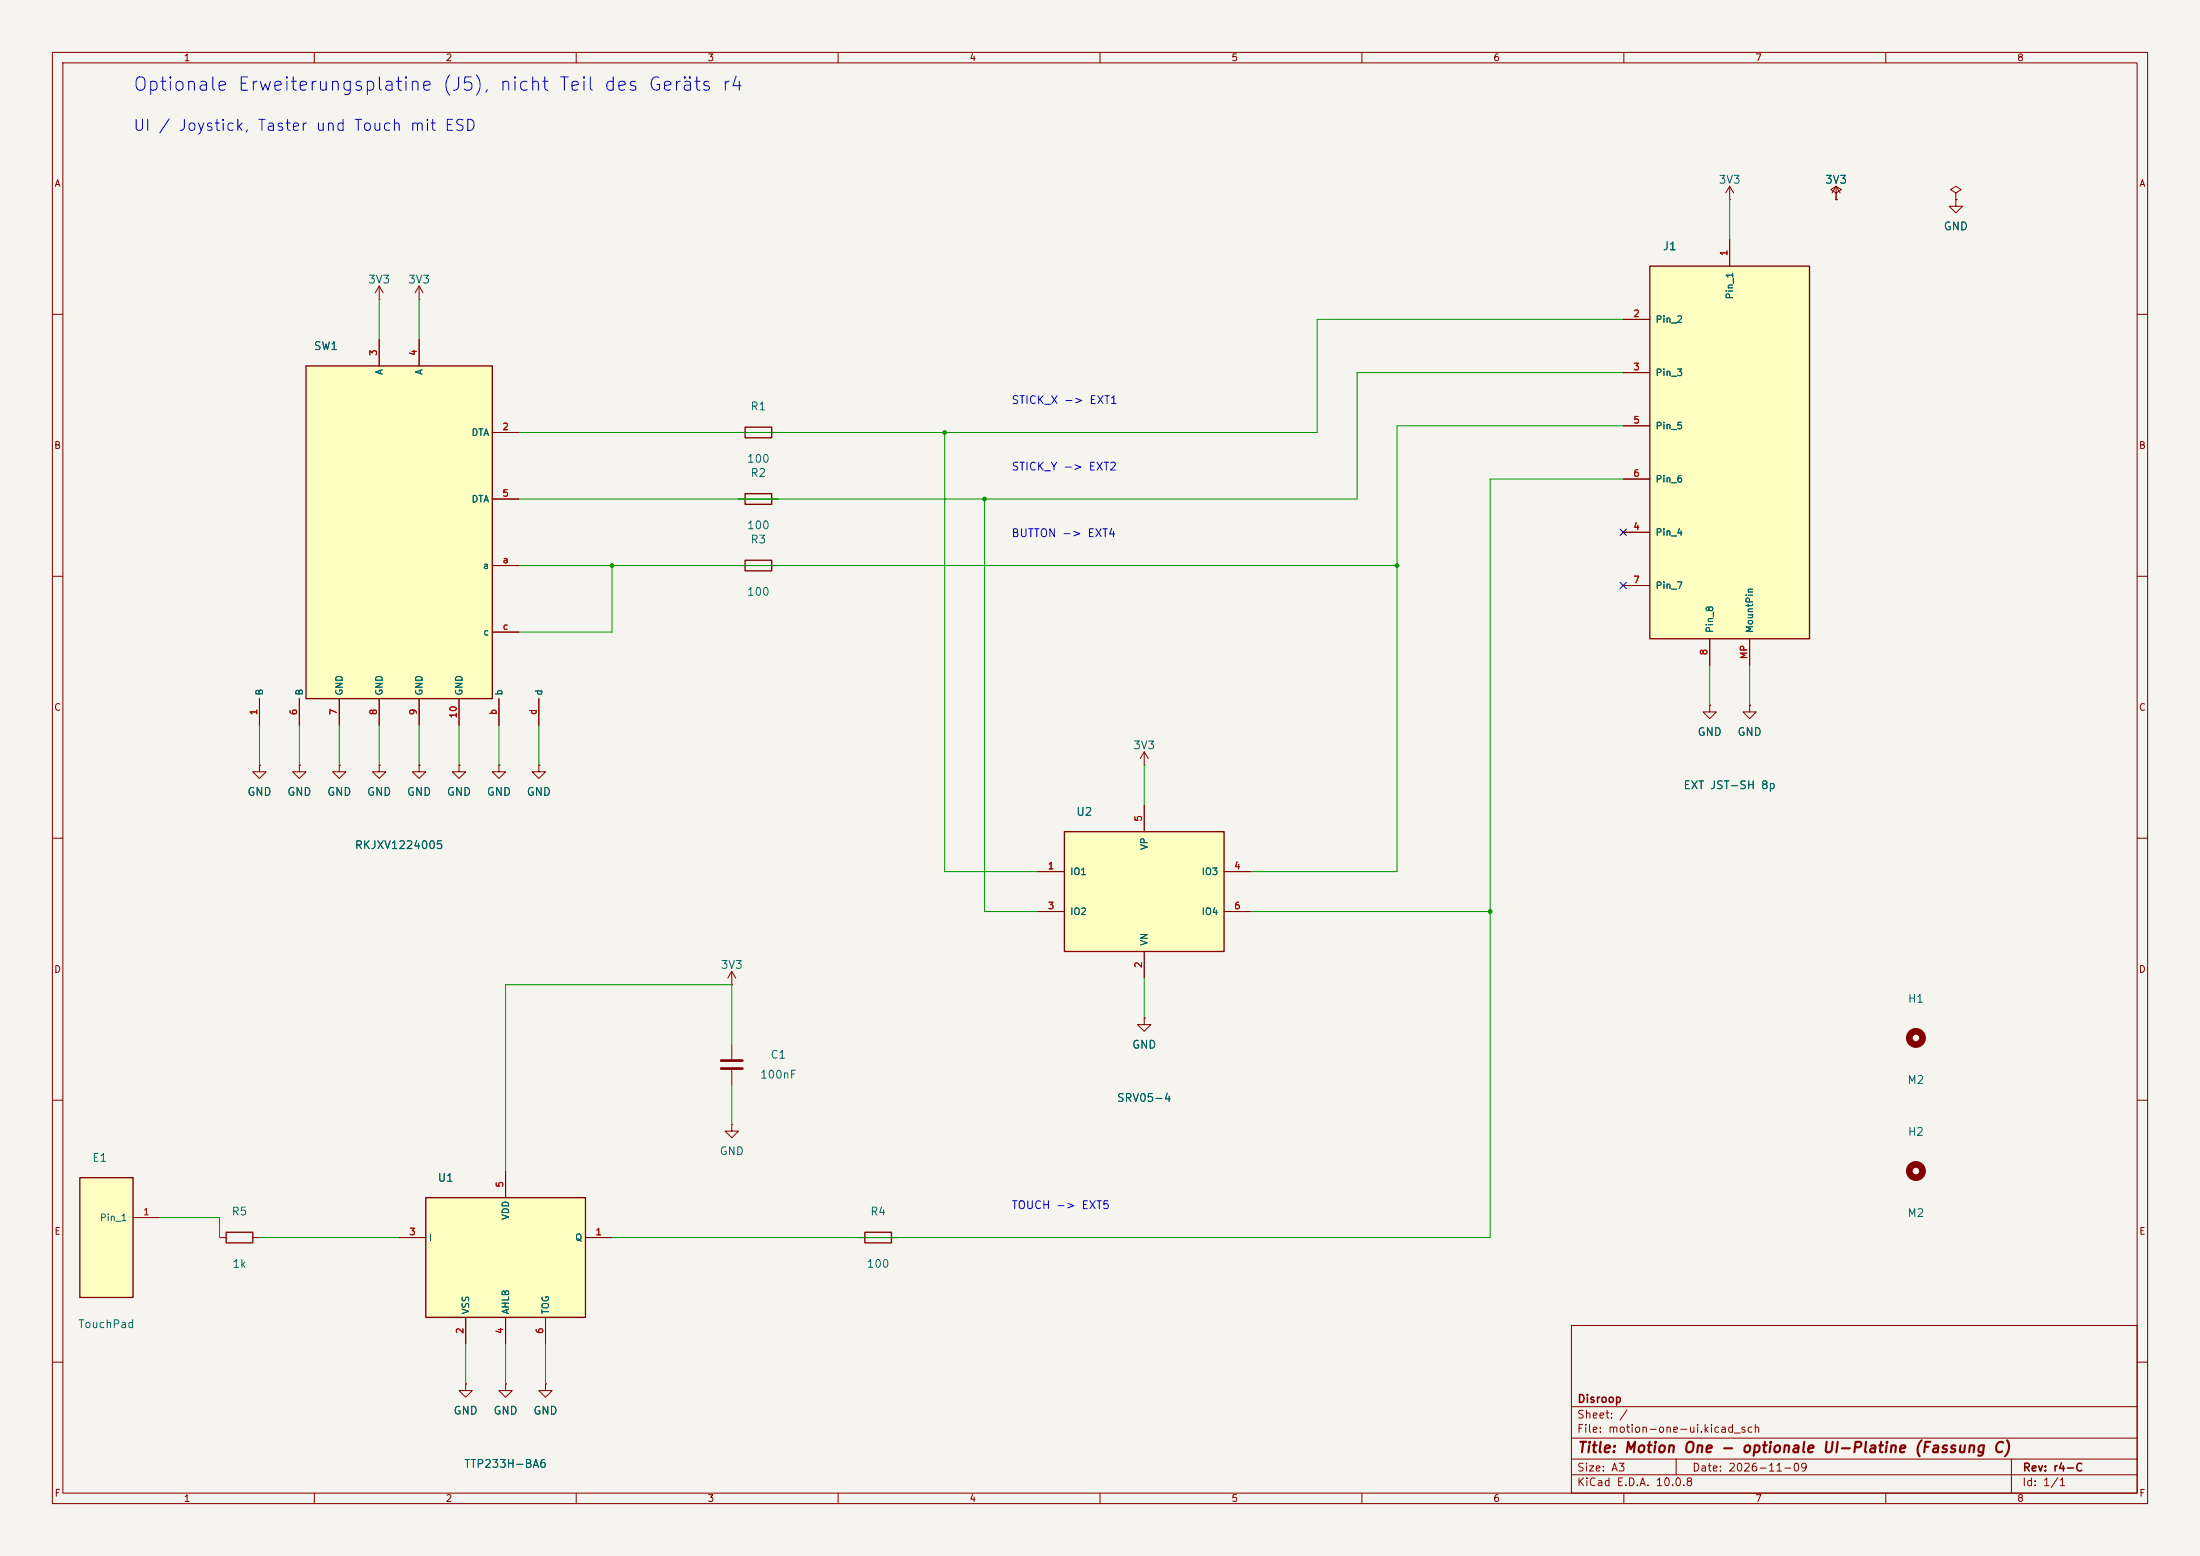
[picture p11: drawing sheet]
<svg xmlns="http://www.w3.org/2000/svg" width="420mm" height="297mm" viewBox="0 0 420 297" stroke-linecap="round" stroke-linejoin="round" font-family="sans-serif">
<path d="M0 0h420v297h-420z" fill="#f5f4ef" stroke="#f5f4ef" stroke-width=".19"/>
<g fill="none" stroke="#840000" stroke-width=".19">
<path d="M10 10h400v277h-400zM12 12h396v273h-396zM60 10v2M110 10v2M160 10v2M210 10v2M260 10v2M310 10v2M360 10v2M10 60h2M408 60h2M10 110h2"/>
<path d="M408 110h2M326.4 134.6v1.3h1.3l-1.3 1.3-1.3-1.3h1.3M326.4 134.6h.1M10 160h2M408 160h2M10 210h2M408 210h2M41.9 236.2h1.3M48.3 236.2h1.2M300 253h108v32h-108zM10 260h2M300 278.5h108"/>
<path d="M300 274.5h108M300 268.5h108M320 278.5v3M384 278.5v6.5M408 260h2M60 285v2M110 285v2M160 285v2M210 285v2M260 285v2M300 281.5h108M310 285v2"/>
<path d="M360 285v2"/>
</g>
<path d="M43.2 235.2h5.1v2h-5.1z" fill="none" stroke="#840000" stroke-width=".25"/>
<path d="M15.2 224.8h10.2v22.8h-10.2z" fill="#ffffc2"/>
<path d="M15.2 224.8h10.2v22.8h-10.2zM165.1 235.2h5.1v2h-5.1z" fill="none" stroke="#840000" stroke-width=".25"/>
<path d="M80 146.1v1.2h1.3l-1.3 1.3-1.3-1.3h1.3M80 146.1h.1M87.6 146.1v1.2h1.3l-1.3 1.3-1.2-1.3h1.2M87.6 146.1h.1M95.2 146.1v1.2h1.3l-1.3 1.3-1.2-1.3h1.2M95.2 146.1h.1M25.4 232.4h5.1M163.8 236.2h1.3M170.2 236.2h1.2" fill="none" stroke="#840000" stroke-width=".19"/>
<path d="M58.4 69.9h35.6v63.5h-35.6z" fill="#ffffc2"/>
<path d="M58.4 69.9h35.6v63.5h-35.6z" fill="none" stroke="#840000" stroke-width=".25"/>
<g fill="none" stroke="#840000" stroke-width=".19">
<path d="M72.4 57.2h.1M72.4 54.6v2.6M72.4 54.6l-.8 1.3M72.4 54.6l.8 1.3M80 57.2h.1M80 54.6v2.6M80 54.6l-.8 1.3M80 54.6l.8 1.3M72.4 64.8v5.1M80 64.8v5.1M94 82.6h5.1M94 95.3h5.1"/>
<path d="M94 108h5.1M49.5 133.4v5M57.1 133.4v5M64.8 133.4v5M72.4 133.4v5M80 133.4v5M87.6 133.4v5M94 120.7h5.1M95.2 133.4v5M102.9 133.4v5M49.5 146.1v1.2h1.3l-1.3 1.3-1.2-1.3h1.2M49.5 146.1h.1"/>
<path d="M57.1 146.1v1.2h1.3l-1.3 1.3-1.2-1.3h1.2M57.1 146.1h.1M64.8 146.1v1.2h1.2l-1.2 1.3-1.3-1.3h1.3M64.8 146.1h.1M72.4 146.1v1.2h1.3l-1.3 1.3-1.3-1.3h1.3M72.4 146.1h.1"/>
</g>
<path d="M315 50.8h30.4v71.1h-30.4z" fill="#ffffc2"/>
<path d="M315 50.8h30.4v71.1h-30.4z" fill="none" stroke="#840000" stroke-width=".25"/>
<g fill="none" stroke="#840000" stroke-width=".19">
<path d="M330.2 38.1h.1M330.2 35.6v2.5M330.2 35.6l-.8 1.2M330.2 35.6l.8 1.2M350.5 36.8l1-.6-1-.6-1 .6 1 .6v1.3M350.5 38.1h.1M350.5 35.6l-.7 1.2M350.5 35.6l.8 1.2M350.5 35.6v2.5M373.4 36.8l1-.6-1-.6-1 .6 1 .6v1.3M373.4 38.1h.1M373.4 38.1v1.3h1.2l-1.2 1.2-1.3-1.2h1.3"/>
<path d="M330.2 45.7v5.1M309.9 61h5.1M309.9 71.1h5.1M309.9 81.3h5.1M309.9 91.4h5.1M309.9 101.6h5.1M309.9 111.8h5.1M326.4 121.9v5.1M334 134.6v1.3h1.3l-1.3 1.3-1.3-1.3h1.3M334 134.6h.1M334 121.9v5.1"/>
</g>
<g fill="none" stroke="#840000" stroke-width="1.3">
<circle cx="365.8" cy="198.1" r="1.27"/>
<circle cx="365.8" cy="223.5" r="1.27"/>
</g>
<path d="M203.2 158.8h30.5v22.8h-30.5z" fill="#ffffc2"/>
<path d="M142.2 94.2h5.1v2.1h-5.1zM142.2 81.5h5.1v2.1h-5.1zM203.2 158.8h30.5v22.8h-30.5z" fill="none" stroke="#840000" stroke-width=".25"/>
<g fill="none" stroke="#840000" stroke-width=".19">
<path d="M141 95.3h1.2M141 82.6h1.2M147.3 95.3h1.3M147.3 82.6h1.3M102.9 146.1v1.2h1.2l-1.2 1.3-1.3-1.3h1.3M102.9 146.1h.1M218.4 146.1h.1M218.4 143.5v2.6M218.4 153.7v5.1M218.4 143.5l-.7 1.3M218.4 143.5l.8 1.3M198.1 166.4h5.1"/>
<path d="M198.1 174h5.1M233.7 166.4h5.1M233.7 174h5.1M139.7 188h.1M139.7 185.4l-.8 1.3M139.7 185.4l.8 1.3M139.7 185.4v2.6M139.7 199.4v2.8M218.4 194.3v1.3h1.3l-1.3 1.3-1.2-1.3h1.2M218.4 194.3h.1M218.4 181.6v5.1M139.7 214.6v1.3h1.3l-1.3 1.3-1.3-1.3h1.3"/>
<path d="M139.7 214.6h.1M139.7 204.2v2.8M88.9 264.2v1.2h1.3l-1.3 1.3-1.3-1.3h1.3M88.9 264.2h.1M96.5 264.2v1.2h1.3l-1.3 1.3-1.3-1.3h1.3M96.5 264.2h.1M104.1 264.2v1.2h1.3l-1.3 1.3-1.2-1.3h1.2M104.1 264.2h.1"/>
</g>
<path d="M137.7 202.4h4M137.7 204h4" fill="none" stroke="#840000" stroke-width=".51"/>
<path d="M81.3 228.6h30.5v22.9h-30.5z" fill="#ffffc2"/>
<path d="M142.2 106.9h5.1v2.1h-5.1zM81.3 228.6h30.5v22.9h-30.5z" fill="none" stroke="#840000" stroke-width=".25"/>
<path d="M141 108h1.2M147.3 108h1.3M76.2 236.2h5.1M96.5 223.5v5.1M111.8 236.2h5M88.9 251.5v5M96.5 251.5v5M104.1 251.5v5" fill="none" stroke="#840000" stroke-width=".19"/>
<path d="M259.1 71.1h50.8M309.9 61h-58.4v21.6M99.1 95.3h49.5M266.7 81.3h43.2M99.1 108h49.5M326.4 127v7.6M334 127v7.6M180.3 166.4h7.7M188 166.4h.1" fill="none" stroke="#009600" stroke-width=".19"/>
<circle cx="188" cy="166.4" r=".08" fill="#009600"/>
<path d="M259.1 71.1v24.2M99.1 82.6h152.4M141 95.3h39.3M180.3 95.3h.1M188 95.3v78.7h10.1M266.7 81.3v85.1h-27.9M284.5 91.4v144.8M218.4 146.1v7.6M188 166.4h10.1M238.8 174h45.7" fill="none" stroke="#009600" stroke-width=".19"/>
<circle cx="180.3" cy="95.3" r=".08" fill="#009600"/>
<path d="M180.3 95.3h78.8M141 108h39.3M180.3 108h.1" fill="none" stroke="#009600" stroke-width=".19"/>
<circle cx="180.3" cy="108" r=".08" fill="#009600"/>
<path d="M180.3 108h7.7M188 108h.1" fill="none" stroke="#009600" stroke-width=".19"/>
<circle cx="188" cy="108" r=".08" fill="#009600"/>
<g fill="none" stroke="#009600" stroke-width=".19">
<path d="M330.2 38.1v7.6M72.4 57.2v7.6M80 57.2v7.6M180.3 82.6v83.8M284.5 91.4h25.4M116.8 108v12.7h-17.7M188 108h78.7M49.5 138.4v7.7M57.1 138.4v7.7M64.8 138.4v7.7M72.4 138.4v7.7M80 138.4v7.7"/>
<path d="M87.6 138.4v7.7M95.2 138.4v7.7M102.9 138.4v7.7M139.7 199.4v-11.4h-43.2v35.5M218.4 186.7v7.6M139.7 207v7.6M30.5 232.4h11.4v3.8M49.5 236.2h26.7M116.8 236.2h167.7M88.9 256.5v7.7M96.5 256.5v7.7M104.1 256.5v7.7"/>
</g>
<path d="M309.3 111.2l1.2 1.2M309.3 101l1.2 1.2M310.5 111.2l-1.2 1.2M310.5 101l-1.2 1.2" fill="none" stroke="#000084" stroke-width=".19"/>
<g fill="none" stroke="#840000" stroke-width=".19">
<path d="M350.5 38.1h.1M373.4 38.1h.1M330.2 45.7v5.1M72.4 64.8v5.1M80 64.8v5.1M309.9 61h5.1M309.9 71.1h5.1M94 82.6h5.1M94 95.3h5.1M309.9 81.3h5.1M309.9 91.4h5.1M94 108h5.1"/>
<path d="M309.9 101.6h5.1M309.9 111.8h5.1M49.5 133.4v5M57.1 133.4v5M64.8 133.4v5M72.4 133.4v5M80 133.4v5M87.6 133.4v5M94 120.7h5.1M95.2 133.4v5M102.9 133.4v5M326.4 134.6h.1"/>
<path d="M326.4 121.9v5.1M334 134.6h.1M334 121.9v5.1M49.5 146.1h.1M57.1 146.1h.1M64.8 146.1h.1M72.4 146.1h.1M80 146.1h.1M87.6 146.1h.1M95.2 146.1h.1M102.9 146.1h.1M218.4 153.7v5.1"/>
<path d="M198.1 166.4h5.1M198.1 174h5.1M233.7 166.4h5.1M233.7 174h5.1M218.4 194.3h.1M218.4 181.6v5.1M76.2 236.2h5.1M96.5 223.5v5.1M111.8 236.2h5M88.9 251.5v5M96.5 251.5v5M104.1 251.5v5"/>
<path d="M88.9 264.2h.1M96.5 264.2h.1M104.1 264.2h.1"/>
</g>
<g fill="#009600">
<circle cx="116.8" cy="108" r=".46"/>
<circle cx="266.7" cy="108" r=".46"/>
<circle cx="284.5" cy="174" r=".46"/>
<circle cx="188" cy="95.3" r=".46"/>
<circle cx="180.3" cy="82.6" r=".46"/>
</g>
<text font-size="2.5" fill="#0000c2" x="25.2" y="18">Optionale Erweiterungsplatine (J5), nicht Teil des Geräts r4</text>
<text font-size="2.1" fill="#0000c2" x="25.3" y="25.5">UI / Joystick, Taster und Touch mit ESD</text>
<text font-size="2" fill="#840000" x="301" y="277.8">Title: Motion One - optionale UI-Platine (Fassung C)</text>
<g font-size="1.5" fill="#006464">
<text x="328" y="35.4">3V3</text>
<text x="348.3" y="35.4">3V3</text>
<text x="370.9" y="44.3">GND</text>
<text x="317.3" y="48.1">J1</text>
<text x="70.2" y="54.5">3V3</text>
<text x="77.8" y="54.5">3V3</text>
<text x="59.8" y="67.2">SW1</text>
<text x="143.2" y="78.7">R1</text>
<text x="142.5" y="88.7">100</text>
<text x="143.2" y="91.4">R2</text>
<text x="142.5" y="101.4">100</text>
<text x="143.2" y="104.1">R3</text>
<text x="142.5" y="114.1">100</text>
<text x="216.2" y="143.4">3V3</text>
<text x="324" y="140.8">GND</text>
<text x="331.6" y="140.8">GND</text>
<text x="47.1" y="152.3">GND</text>
<text x="54.7" y="152.3">GND</text>
<text x="62.3" y="152.3">GND</text>
<text x="70" y="152.3">GND</text>
<text x="77.6" y="152.3">GND</text>
<text x="85.2" y="152.3">GND</text>
<text x="92.8" y="152.3">GND</text>
<text x="100.4" y="152.3">GND</text>
<text x="321.3" y="151">EXT JST-SH 8p</text>
<text x="205.4" y="156.1">U2</text>
<text x="67.6" y="162.4">RKJXV1224005</text>
<text x="137.5" y="185.3">3V3</text>
<text x="364.1" y="191.8">H1</text>
<text x="147" y="202.4">C1</text>
<text x="216" y="200.5">GND</text>
<text x="145" y="206.2">100nF</text>
<text x="364" y="207.3">M2</text>
<text x="213.1" y="210.7">SRV05-4</text>
<text x="137.3" y="220.8">GND</text>
<text x="364.1" y="217.2">H2</text>
<text x="17.5" y="222.1">E1</text>
<text x="83.4" y="225.9">U1</text>
<text x="44.1" y="232.4">R5</text>
<text x="166" y="232.4">R4</text>
<text x="364" y="232.7">M2</text>
<text x="44.2" y="242.4">1k</text>
<text x="165.3" y="242.4">100</text>
<text x="14.8" y="253.9">TouchPad</text>
<text x="86.5" y="270.4">GND</text>
<text x="94.1" y="270.4">GND</text>
<text x="101.7" y="270.4">GND</text>
<text x="88.5" y="280.5">TTP233H-BA6</text>
</g>
<g font-size="1.5" fill="#0000c2">
<text x="193" y="77.5">STICK_X -&gt; EXT1</text>
<text x="193" y="90.2">STICK_Y -&gt; EXT2</text>
<text x="193" y="102.9">BUTTON -&gt; EXT4</text>
<text x="193" y="231.2">TOUCH -&gt; EXT5</text>
</g>
<g font-size="1.5" fill="#840000">
<text x="301" y="268.1">Disroop</text>
<text x="300.9" y="273.8">File: motion-one-ui.kicad_sch</text>
<text x="300.9" y="271.1">Sheet: /</text>
<text x="300.9" y="281.2">Size: A3</text>
<text x="322.9" y="281.2">Date: 2026-11-09</text>
<text x="386" y="281.2">Rev: r4-C</text>
<text x="300.9" y="284">KiCad E.D.A. 10.0.8</text>
<text x="385.9" y="284">Id: 1/1</text>
</g>
<g font-size="1.3" fill="#840000">
<text x="35" y="12">1</text>
<text x="85" y="12">2</text>
<text x="135" y="12">3</text>
<text x="185" y="12">4</text>
<text x="235" y="12">5</text>
<text x="285" y="12">6</text>
<text x="335" y="12">7</text>
<text x="385" y="12">8</text>
<text x="10.3" y="36">A</text>
<text x="408.3" y="36">A</text>
<text x="10.2" y="86">B</text>
<text x="408.2" y="86">B</text>
<text x="10.2" y="136">C</text>
<text x="408.2" y="136">C</text>
<text x="10.2" y="186">D</text>
<text x="408.2" y="186">D</text>
<text x="10.3" y="236">E</text>
<text x="408.3" y="236">E</text>
<text x="10.3" y="286">F</text>
<text x="35" y="287">1</text>
<text x="85" y="287">2</text>
<text x="135" y="287">3</text>
<text x="185" y="287">4</text>
<text x="235" y="287">5</text>
<text x="285" y="287">6</text>
<text x="335" y="287">7</text>
<text x="385" y="287">8</text>
<text x="408.3" y="286">F</text>
</g>
<g font-size="1.3" fill="#a90000">
<text x="330.1" y="49" transform="rotate(-90 330.1 49)">1</text>
<text x="311.7" y="60.8">2</text>
<text x="72.3" y="68" transform="rotate(-90 72.3 68)">3</text>
<text x="79.9" y="68" transform="rotate(-90 79.9 68)">4</text>
<text x="311.7" y="71">3</text>
<text x="95.8" y="82.4">2</text>
<text x="311.7" y="81.1">5</text>
<text x="95.8" y="95.1">5</text>
<text x="311.7" y="91.3">6</text>
<text x="311.7" y="101.5">4</text>
<text x="95.8" y="107.8">a</text>
<text x="311.7" y="111.6">7</text>
<text x="95.8" y="120.5">c</text>
<text x="326.3" y="125.2" transform="rotate(-90 326.3 125.2)">8</text>
<text x="333.9" y="125.9" transform="rotate(-90 333.9 125.9)">MP</text>
<text x="49.4" y="136.6" transform="rotate(-90 49.4 136.6)">1</text>
<text x="57" y="136.6" transform="rotate(-90 57 136.6)">6</text>
<text x="64.6" y="136.6" transform="rotate(-90 64.6 136.6)">7</text>
<text x="72.3" y="136.6" transform="rotate(-90 72.3 136.6)">8</text>
<text x="79.9" y="136.6" transform="rotate(-90 79.9 136.6)">9</text>
<text x="87.5" y="137.2" transform="rotate(-90 87.5 137.2)">10</text>
<text x="95.1" y="136.6" transform="rotate(-90 95.1 136.6)">b</text>
<text x="102.7" y="136.6" transform="rotate(-90 102.7 136.6)">d</text>
<text x="218.3" y="156.9" transform="rotate(-90 218.3 156.9)">5</text>
<text x="199.9" y="166.2">1</text>
<text x="235.5" y="166.2">4</text>
<text x="199.9" y="173.9">3</text>
<text x="235.5" y="173.9">6</text>
<text x="218.3" y="184.9" transform="rotate(-90 218.3 184.9)">2</text>
<text x="96.4" y="226.8" transform="rotate(-90 96.4 226.8)">5</text>
<text x="27.2" y="232.3">1</text>
<text x="78" y="236.1">3</text>
<text x="113.6" y="236.1">1</text>
<text x="88.8" y="254.7" transform="rotate(-90 88.8 254.7)">2</text>
<text x="96.4" y="254.7" transform="rotate(-90 96.4 254.7)">4</text>
<text x="104" y="254.7" transform="rotate(-90 104 254.7)">6</text>
</g>
<g font-size="1.3" fill="#006464">
<text x="331.2" y="57.2" transform="rotate(-90 331.2 57.2)">Pin_1</text>
<text x="315.9" y="61.9">Pin_2</text>
<text x="73.4" y="71.7" transform="rotate(-90 73.4 71.7)">A</text>
<text x="81" y="71.7" transform="rotate(-90 81 71.7)">A</text>
<text x="315.9" y="72.1">Pin_3</text>
<text x="89.9" y="83.5">DTA</text>
<text x="315.9" y="82.2">Pin_5</text>
<text x="315.9" y="92.4">Pin_6</text>
<text x="89.9" y="96.2">DTA</text>
<text x="315.9" y="102.6">Pin_4</text>
<text x="92.1" y="108.9">a</text>
<text x="315.9" y="112.7">Pin_7</text>
<text x="92.2" y="121.6">c</text>
<text x="327.4" y="120.9" transform="rotate(-90 327.4 120.9)">Pin_8</text>
<text x="335" y="120.9" transform="rotate(-90 335 120.9)">MountPin</text>
<text x="50.5" y="132.9" transform="rotate(-90 50.5 132.9)">B</text>
<text x="58.1" y="132.9" transform="rotate(-90 58.1 132.9)">B</text>
<text x="65.7" y="132.9" transform="rotate(-90 65.7 132.9)">GND</text>
<text x="73.4" y="132.9" transform="rotate(-90 73.4 132.9)">GND</text>
<text x="81" y="132.9" transform="rotate(-90 81 132.9)">GND</text>
<text x="88.6" y="132.9" transform="rotate(-90 88.6 132.9)">GND</text>
<text x="96.2" y="132.9" transform="rotate(-90 96.2 132.9)">b</text>
<text x="103.8" y="132.9" transform="rotate(-90 103.8 132.9)">d</text>
<text x="204.2" y="167.3">IO1</text>
<text x="219.4" y="162.4" transform="rotate(-90 219.4 162.4)">VP</text>
<text x="229.3" y="167.3">IO3</text>
<text x="204.2" y="175">IO2</text>
<text x="229.3" y="175">IO4</text>
<text x="219.4" y="180.6" transform="rotate(-90 219.4 180.6)">VN</text>
<text x="19" y="233.4">Pin_1</text>
<text x="97.5" y="233" transform="rotate(-90 97.5 233)">VDD</text>
<text x="81.8" y="237.2">I</text>
<text x="109.7" y="237.2">Q</text>
<text x="89.9" y="251" transform="rotate(-90 89.9 251)">VSS</text>
<text x="97.5" y="251" transform="rotate(-90 97.5 251)">AHLB</text>
<text x="105.1" y="251" transform="rotate(-90 105.1 251)">TOG</text>
</g>
</svg>
